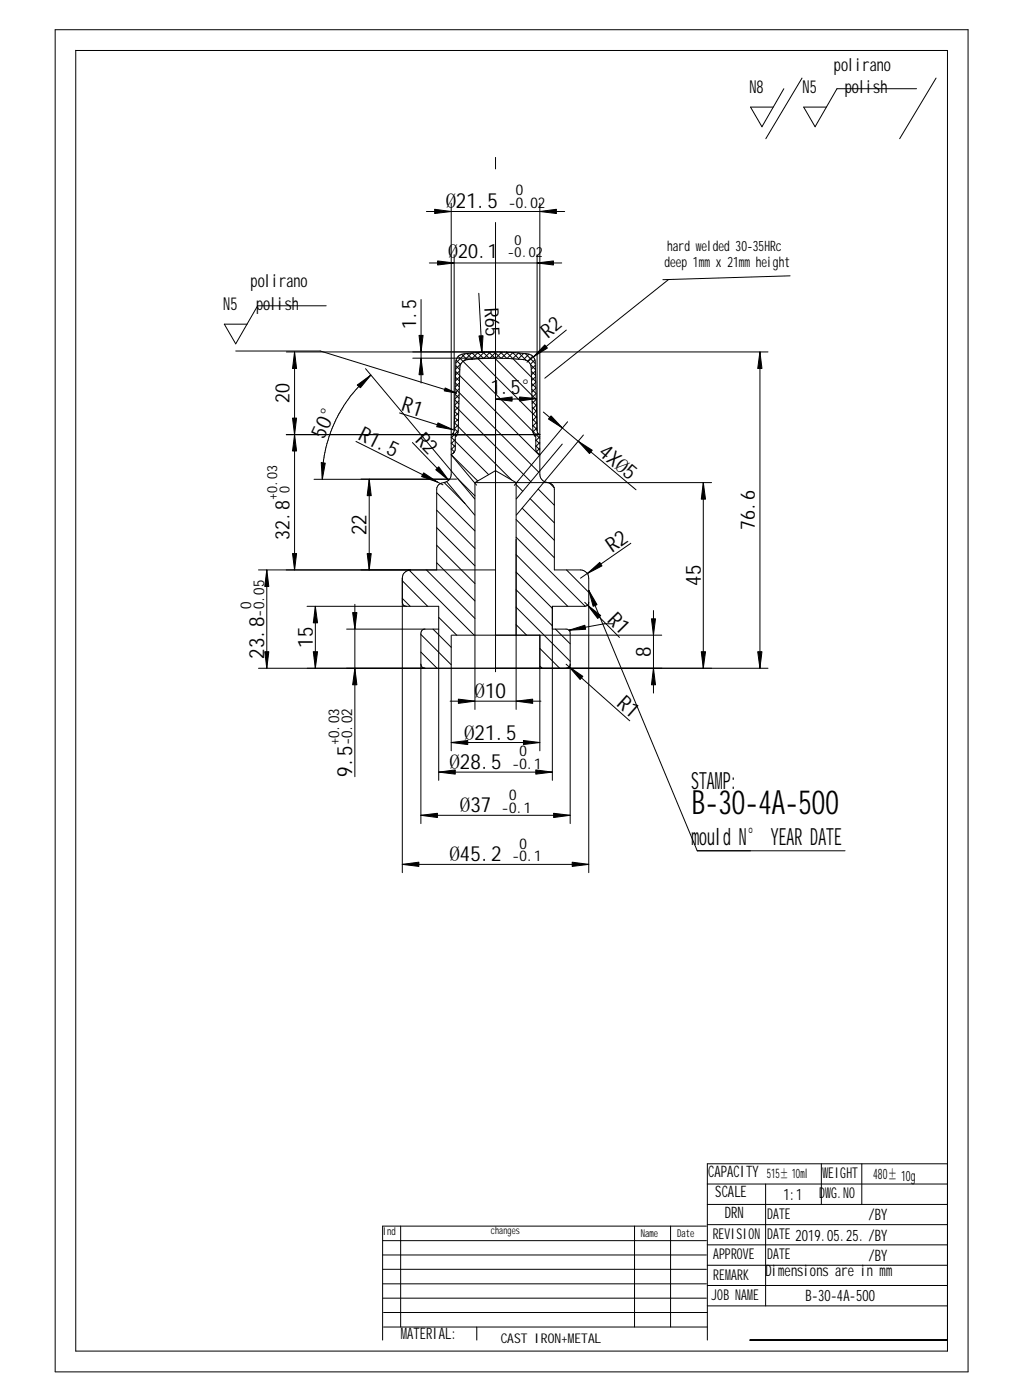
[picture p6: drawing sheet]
<svg xmlns="http://www.w3.org/2000/svg" width="235mm" height="322mm" viewBox="0 0 235 322" stroke-linecap="round" stroke-linejoin="round" font-family="sans-serif">
<g fill="none" stroke="#000" stroke-width=".23">
<path d="M12.7 6.8h210.2v309.2l-210.2-.1zM17.4 11.6v299.6h200.7v-299.6h-200.7M184.7 18l-8.4 13.9M215.5 18l-8.4 13.9M180.5 20.4l-5.1 8.8-2.6-4.5h5.2M211 20.4h-18.3l-5 8.8-2.7-4.5h5.3M98.2 48.7h31.8M103.9 46.8v62.4l-.4 1.2M104.6 58.7v40.5M123.7 58.7v40.5M124.3 46.8v62.4a2.2 2.2 0 0 0 2.3 2.1 1.48 1.48 0 0 1 1 1.4v18.6h6a1.95 1.95 0 0 1 2 1.9v67.8M75.1 70.4h-15.8l-5 8.8-2.7-4.5h5.3"/>
<path d="M96.9 69v19.2M98.8 60.6h30.5M110.2 67.5l.8 13.6M130.4 76l-9.1 7.4M153.9 64.4l-28.5 22.7M181.9 63.5l-29.3 .9M54.3 80.8h19.4l31.4 9.7M65.9 81.1h110.9M67.8 81.1v50.2M84.2 84.9l19.7 23.5M85.4 86.4l-.6 .5a31.1 31.1 0 0 0-7.3 9.5l-1 2.3a30.2 30.2 0 0 0-2 7.5l-.3 4.2M92 95.1l12.3 3.9"/>
<path d="M95 82.5h20.3M104.4 99.8l.6 .6M104.6 99.2l-.4 .7-.3 .2M104.6 98.7l.9 .9M104.6 97.4l13.2 13.1M104.6 94.7l1 1M104.7 93.4l17.5 17.5M104.7 92.1l1 .9M104.8 90.8l.9 .9M104.8 88.2l.9 .9M104.8 89.5l19.2 19.2M104.9 86.9l.9 .9"/>
<path d="M104.9 85.5l19.4 19.5M104.9 84.2l1 1M105 83l1 1M105.5 99.2a1.62 1.62 0 0 1-.7 1.4v3.1l-.4 .6-.5 .4 6.1 6.1M105.5 99.2l-1.6 1.6M105.5 82.1l18.8 18.9M105.5 97.8l-.9 1M105.6 96.5l-1 .9M105.6 93.7l-1 .9M105.6 95.1l-1 .9 .9 1M105.7 92.3l-1 1M105.7 90.9l-1 1"/>
<path d="M105.7 89.5l-.9 1M105.8 88.2l-1 .9M105.8 86.8l-.9 .9M105.8 85.4l-.9 1M106.1 83.8l-1.2 1.2M106.3 81.6l1.3 1.2M106.8 83.1l-.8 .8-.1 .8-.4 14.5M107.1 81.5l-2.2 2.1M107.5 81.4l1.3 1.3M107.6 82.8l-.8 .3M108.6 81.3l-1.8 1.8M108.7 81.3l-1.7 .2a1.96 1.96 0 0 0-2.1 1.8l-.3 15.9"/>
<path d="M108.7 81.3l14.9 14.9M110 81.2l1.3 1.3M110.1 81.2l-1.6 1.5M111.3 81.1l1.3 1.4M111.5 81.1l-1.6 1.5M112.5 81.1l10.9 10.9M112.9 81.1l-4.2 .2M112.9 82.5l-5.3 .3M112.9 81.1l-1.5 1.4M113.2 81.1h-.3M113.9 81.1l1.4 1.4M114.2 81.1l-1.4 1.4"/>
<path d="M114.9 81.1h1.7M115.2 81.1l1.5 1.4M115.3 82.5l2.9 .1a7 7 0 0 1 3.5 .7l.4 .6 .2 .8 .4 14.5 .2 .8 .5 .6v2.8l.1 .6M115.5 81.1l-1.4 1.4M116.6 81.1l2.9 .2M116.6 81.1l6.8 6.8M116.8 81.1l-1.4 1.4M118 81.2l1.5 1.5M118.1 81.2l-1.3 1.3M119.4 81.3l-1.4 1.3M119.5 81.3l1.7 1.7M119.5 81.3l1.7 .2a1.96 1.96 0 0 1 2 1.8l.5 15.9"/>
<path d="M120.6 81.4l-1.3 1.3M120.9 81.4l2.3 2.3M121.8 81.6l-1.3 1.2M122.2 84l1.1 1.1M122.3 85.5l1 1M122.4 88.3l1 1M122.4 89.6l1 1M122.5 92.4l1 1M122.6 93.8l.9 1M122.6 82l-1.1 1.2M122.6 96.5l1 1M122.6 97.9l1 1"/>
<path d="M123.1 82.9l-1 1M123.2 84.1l-.9 1M123.3 85.5l-1 .8M123.3 86.8l-.9 .9M123.4 88l-1 1M123.4 89.4l-.9 .9M123.4 90.7l-.9 .9M123.4 91.8l-9.3 .1M123.4 92l-.9 .9M123.5 93.3l-.9 .9M123.5 94.6l-.9 .9M123.6 95.9l-1 .9"/>
<path d="M123.6 97.2l-1 1M123.6 98.5l-.9 1M123.7 99.2l.3 .7 .3 .2h-58.4M123.8 99.7l-.7 .7M125.1 94.9l21.3 17.9M130.7 97.1l-12.3 14.7M175 81.1v72.8M72.3 110.4h31.2M82 101.7l20 10M83.1 110.3h22M85 110.3v21M95 101.9l8.3 8.7"/>
<path d="M100.5 113.5l8.8 8.8M100.5 117.5l8.8 8.8M102.2 111.1l4.9 4.9M103.5 110.4a2.81 2.81 0 0 1-1.9 .9 1.48 1.48 0 0 0-1.1 1.4v18.6M103.9 102l.9 .9M103.9 100.7l8.6 8.6M103.9 103.4l.7 .7M104.6 104.1l-.3 .4M104.8 101.2l-.9 1M104.8 102.6l-.9 .9M105.3 110.2l4 4M118.8 111.2v52.2"/>
<path d="M118.8 111.6l1.6 1.5M118.8 119.7l8.8 8.8M120.2 117l7.4 7.4M122 114.8l5.6 5.6M123.4 102.7l.9 .9M123.4 101.3l.9 1M123.5 104l.8 .7M123.9 112.6l3.7 3.8M124.3 100.6l-.9 .9M124.3 101.9l-.9 1M124.3 103.2l-.8 .8M124.3 104.6h-.1"/>
<path d="M126.6 111.3l1 1M134.3 100.2l-8.6 10.3M161.9 111.2v42.7M163.8 111.2h-54.5v52.2M59.5 131.3h54.6M61.4 131.3v22.6M70.7 139.6h30.3v40.1M72.6 139.6v14.3M81.7 139.2v39.7M92.6 138.7a.87 .87 0 0 0 1 .9M92.6 133.8l5.9 5.8M92.6 137.8l1.8 1.8"/>
<path d="M94.1 131.3l-.6 .3a1.7 1.7 0 0 0-.9 1.6v67.8M94.2 131.3l15 15M94.5 131.3h-.4M98.2 131.3l11.1 11.1M100.5 125.6l8.8 8.8M100.5 121.5l8.8 8.8M100.5 129.6l8.8 8.8M118.8 123.7l15.9 15.9M118.8 127.7l11.9 11.9M118.8 131.8l8.4 8.3M118.8 135.8l8.4 8.3M118.8 139.9l12.5 12.4"/>
<path d="M130.4 131.3l5.2 5.1M134.6 138.7l8 8.1M135.6 138.7a.87 .87 0 0 1-1 .9h-7.4v40.1M135.6 136l24.9 59.9h34.1M145.2 125.1l-11.6 8.1M59.5 153.9h117.3M79.8 144.9h21.2M96.9 153a.87 .87 0 0 0 .9 .9M96.9 146.1l7 7M96.9 150.2l3.7 3.7M97.8 144.9a.87 .87 0 0 0-.9 .9v43.9M99.7 144.9l4.2 4.2"/>
<path d="M101 142.2l4.2 4.1M103.9 153.9v19M114.1 146.3h38.3M118.8 143.9l2.4 2.4M124.3 146.3v26.6M124.3 149.3l4.6 4.6M124.3 153.4l.5 .5M127.2 144.9h3.1l.7 .2M127.9 144.9l3.4 3.4M130.3 153l14.7 13M131 145.1l.3 .7v43.9M131.3 153a.87 .87 0 0 1-1 .9"/>
<path d="M141.1 143.7h-2l-8.1 1.4M150.5 140.6v19M101 177.8h26.2M103.6 161.5h20.9M103.9 171h20.4M92.6 199.1h43M96.9 187.8h34.4M162.9 277.4h55.2M162.9 272.7h55.2M176.3 272.7v28.1M189.1 268v9.4M198.4 268v9.4"/>
<path d="M218.1 268h-55.2v40.6M88.1 285.7h74.5M88.1 289h74.5M88.1 292.3h74.5M88.1 295.7h74.5M88.1 299h74.5M92.2 282.4v23.2M146.1 282.4v23.2M154.4 282.4v23.2M162.6 282.4h-74.5v26.2M162.9 282.1h55.2M162.9 296.1h55.2"/>
<path d="M162.9 291.4h55.2M162.9 286.7h55.2M88.3 302.3h74.6M88.3 305.6h74.6M109.8 305.6v3M162.9 300.8h55.2M172.7 308.6h45.4h-45.4"/>
</g>
<g fill="#000" stroke="#000" stroke-width=".23">
<path d="M100.1 48.2l3.8 .5-3.8 .5z" fill-rule="evenodd"/>
<path d="M124.3 48.7l3.8-.5v1z" fill-rule="evenodd"/>
<path d="M96.5 77.2h.9l-.5 3.9z" fill-rule="evenodd"/>
<path d="M100.8 60.1l3.8 .5-3.8 .4z" fill-rule="evenodd"/>
<path d="M110.3 77.4l.9-.1-.2 3.8z" fill-rule="evenodd"/>
<path d="M125.4 79.4l.6 .8-3.2 2z" fill-rule="evenodd"/>
<path d="M123.7 60.6l3.7-.5v.9z" fill-rule="evenodd"/>
<path d="M67.4 96.3h.9l-.5 3.8z" fill-rule="evenodd"/>
<path d="M67.8 81.1l.5 3.8h-.9z" fill-rule="evenodd"/>
<path d="M82.3 88.7l3.1-2.3-2.4 2.9z" fill-rule="evenodd"/>
<path d="M96.9 82.5l.5 3.8h-.9z" fill-rule="evenodd"/>
<path d="M100.8 97.4l3.5 1.6-3.8-.7z" fill-rule="evenodd"/>
<path d="M102.5 89.4l2.6 1.1-2.8-.5z" fill-rule="evenodd"/>
<path d="M114.1 91.9l3.8-.5v1z" fill-rule="evenodd"/>
<path d="M119.6 91.4l3.8 .4-3.8 .6z" fill-rule="evenodd"/>
<path d="M126.9 95.8l2.6 2.8-3.2-2.1z" fill-rule="evenodd"/>
<path d="M175 81.1l.4 3.8h-.9z" fill-rule="evenodd"/>
<path d="M67.8 100.1l.5 3.8h-.9z" fill-rule="evenodd"/>
<path d="M74 106.5l.9 .2-.7 3.7z" fill-rule="evenodd"/>
<path d="M85 110.3l.5 3.9h-1z" fill-rule="evenodd"/>
<path d="M97.5 108.9l3.2 2.1-3.6-1.2z" fill-rule="evenodd"/>
<path d="M100.3 108.2l.7-.7 2.3 3.1z" fill-rule="evenodd"/>
<path d="M133.1 101.6l3.3 2.1-.7 .8z" fill-rule="evenodd"/>
<path d="M161.9 111.2l.5 3.8h-.9z" fill-rule="evenodd"/>
<path d="M61.4 131.3l.5 3.8h-.9z" fill-rule="evenodd"/>
<path d="M67.4 127.5h.9l-.5 3.8z" fill-rule="evenodd"/>
<path d="M84.5 127.5h1l-.5 3.8z" fill-rule="evenodd"/>
<path d="M135.6 136l1.9 3.3-.9 .3z" fill-rule="evenodd"/>
<path d="M135.2 132.1l2.9-2.6 .5 .8z" fill-rule="evenodd"/>
<path d="M61 150.1h.9l-.5 3.8z" fill-rule="evenodd"/>
<path d="M72.6 139.6l.5 3.9h-1z" fill-rule="evenodd"/>
<path d="M72.1 150.1h1l-.5 3.8z" fill-rule="evenodd"/>
<path d="M81.2 141.1h1l-.5 3.8z" fill-rule="evenodd"/>
<path d="M81.7 153.9l.5 3.8h-1z" fill-rule="evenodd"/>
<path d="M131.1 153.6l3.1 2.2-.6 .7z" fill-rule="evenodd"/>
<path d="M131 145.1l3.7-1.1 .1 .9z" fill-rule="evenodd"/>
<path d="M135.3 139.4l3 2.4-.7 .6z" fill-rule="evenodd"/>
<path d="M150 142.5h.9l-.4 3.8z" fill-rule="evenodd"/>
<path d="M150.5 153.9l.4 3.8h-.9z" fill-rule="evenodd"/>
<path d="M161.5 150.1h.9l-.5 3.8z" fill-rule="evenodd"/>
<path d="M174.5 150.1h.9l-.4 3.8z" fill-rule="evenodd"/>
<path d="M101 177.8l3.8-.5v1z" fill-rule="evenodd"/>
<path d="M105.5 161l3.8 .5-3.8 .5z" fill-rule="evenodd"/>
<path d="M103.9 171l3.8-.5v1z" fill-rule="evenodd"/>
<path d="M120.5 170.5l3.8 .5-3.8 .5z" fill-rule="evenodd"/>
<path d="M118.8 161.5l3.8-.5v1z" fill-rule="evenodd"/>
<path d="M123.4 177.3l3.8 .5-3.8 .5z" fill-rule="evenodd"/>
<path d="M92.6 199.1l3.8-.5v.9z" fill-rule="evenodd"/>
<path d="M96.9 187.8l3.8-.5v1z" fill-rule="evenodd"/>
<path d="M127.5 187.3l3.8 .5-3.8 .5z" fill-rule="evenodd"/>
<path d="M131.7 198.6l3.9 .5-3.9 .4z" fill-rule="evenodd"/>
</g>
<path d="M102.8 110.9l6.5 7.8M103.9 104.8l5.9 7M125.7 110.5l-6.9 8.2M103.9 146.3v7.6M114.1 146.3h-10.2" fill="none" stroke="#000" stroke-width=".23" stroke-dasharray="51.8 12.2" stroke-linecap="butt"/>
<path d="M109.3 111.2l4.8-2.8M118.8 111.2l-4.7-2.8" fill="none" stroke="#000" stroke-width=".23" stroke-dasharray="6.1 1 1" stroke-linecap="butt"/>
<path d="M114.1 101.9v-17.2" fill="none" stroke="#000" stroke-width=".23" stroke-dasharray="103.6 12.2 4.1 12.2 4.1 12.2" stroke-linecap="butt"/>
<path d="M103.9 108.4l5.4 6.6M129.5 102.2l-10.7 12.8M114.1 154.8v-118.6" fill="none" stroke="#000" stroke-width=".23" stroke-dasharray="103.6 12.2 4.1 12.2" stroke-linecap="butt"/>
<text font-size="7.7" x="159.3" y="187.6">B-30-4A-500</text>
<g font-size="5.5">
<text x="159.1" y="181.7">STAMP:</text>
<text x="159.2" y="194.7">mould N° YEAR DATE</text>
</g>
<g font-size="4.8">
<text x="102.6" y="47.9">Ø</text>
<text x="105" y="47.9">21.5</text>
<text x="92.2" y="94.5" transform="rotate(18 92.2 94.5)">R1</text>
<text x="74.5" y="101.2" transform="rotate(-65 74.5 101.2)">50°</text>
<text x="82.2" y="101.1" transform="rotate(27 82.2 101.1)">R1.5</text>
<text x="95.4" y="101.5" transform="rotate(46 95.4 101.5)">R2</text>
<text x="137.6" y="104.6" transform="rotate(40 137.6 104.6)">4XØ5</text>
<text x="84.4" y="123.2" transform="rotate(-90 84.4 123.2)">22</text>
<text x="141" y="127.4" transform="rotate(-35 141 127.4)">R2</text>
<text x="161.3" y="134.9" transform="rotate(-90 161.3 134.9)">45</text>
<text x="139.7" y="142.9" transform="rotate(45 139.7 142.9)">R1</text>
<text x="72" y="149.2" transform="rotate(-90 72 149.2)">15</text>
<text x="60.8" y="151.7" transform="rotate(-90 60.8 151.7)">23.8</text>
<text x="149.9" y="151.3" transform="rotate(-90 149.9 151.3)">8</text>
<text x="109.3" y="160.8">Ø10</text>
<text x="141.8" y="162.4" transform="rotate(42 141.8 162.4)">R1</text>
<text x="106.8" y="170.3">Ø21.5</text>
<text x="81.1" y="178.9" transform="rotate(-90 81.1 178.9)">9.5</text>
<text x="103.5" y="177.2">Ø28.5</text>
<text x="105.9" y="187.1">Ø37</text>
<text x="103.5" y="198.4">Ø45.2</text>
</g>
<g font-size="4.6">
<text x="103.2" y="59.3">Ø</text>
<text x="105.5" y="59.3">20.1</text>
<text x="111.5" y="70.9" transform="rotate(87 111.5 70.9)">R65</text>
<text x="95.8" y="75.8" transform="rotate(-90 95.8 75.8)">1.5</text>
<text x="126.1" y="78" transform="rotate(-39 126.1 78)">R2</text>
<text x="66.7" y="92.9" transform="rotate(-90 66.7 92.9)">20</text>
<text x="113" y="90.8" transform="rotate(-1 113 90.8)">1.5°</text>
<text x="66.7" y="124.3" transform="rotate(-90 66.7 124.3)">32.8</text>
<text x="173.8" y="122.1" transform="rotate(-90 173.8 122.1)">76.6</text>
</g>
<g font-size="4.1">
<text x="192" y="16.3">polirano</text>
<text x="172.6" y="21.5">N8</text>
<text x="184.8" y="21.5">N5</text>
<text x="194.5" y="21.5">polish</text>
<text x="51.4" y="71.5">N5</text>
<text x="57.7" y="66.1">polirano</text>
<text x="59" y="71.4">polish</text>
</g>
<g font-size="3.6">
<text x="163" y="271">CAPACITY</text>
<text x="164.7" y="275.7">SCALE</text>
<text x="166.9" y="280.4">DRN</text>
<text x="180.4" y="276.3">1:1</text>
<text x="200" y="281.1">/BY</text>
<text x="176.3" y="293.9">Dimensions are in mm</text>
<text x="200" y="290.4">/BY</text>
<text x="185.4" y="299.7">B-30-4A-500</text>
<text x="92.3" y="308.4">MATERIAL:</text>
</g>
<g font-size="3.4">
<text x="117.1" y="47.9">-0.02</text>
<text x="118.7" y="44.9">0</text>
<text x="57.8" y="140.3" transform="rotate(-90 57.8 140.3)">0</text>
<text x="60.8" y="142.1" transform="rotate(-90 60.8 142.1)">-0.05</text>
<text x="78.1" y="171.6" transform="rotate(-90 78.1 171.6)">+0.03</text>
<text x="81.1" y="171.6" transform="rotate(-90 81.1 171.6)">-0.02</text>
<text x="117.9" y="177.2">-0.1</text>
<text x="119.6" y="174.2">0</text>
<text x="117.2" y="184.2">0</text>
<text x="115.5" y="187.1">-0.1</text>
<text x="119.6" y="195.4">0</text>
<text x="117.9" y="198.4">-0.1</text>
<text x="188.6" y="276">DWG.NO</text>
<text x="189.4" y="271.3">WEIGHT</text>
<text x="176.6" y="280.7">DATE</text>
<text x="164.1" y="285.4">REVISION</text>
<text x="176.6" y="285.3">DATE 2019.05.25. /BY</text>
<text x="164.2" y="290">APPROVE</text>
<text x="176.6" y="290">DATE</text>
<text x="163.8" y="299.4">JOB NAME</text>
<text x="164.2" y="294.7">REMARK</text>
</g>
<g font-size="3.3">
<text x="153.6" y="57.9">hard welded 30-35HRc</text>
<text x="153" y="61.5">deep 1mmx 21mmheight</text>
<text x="201" y="271.6">480± 10g</text>
</g>
<g font-size="3.2">
<text x="116.9" y="59.3">-0.02</text>
<text x="118.5" y="56.5">0</text>
<text x="66.6" y="113.5" transform="rotate(-90 66.6 113.5)">0</text>
<text x="63.8" y="115.2" transform="rotate(-90 63.8 115.2)">+0.03</text>
</g>
<g font-size="3.1">
<text x="115.3" y="309.3">CAST IRON+MTAL</text>
<text x="132.3" y="309.3">E</text>
</g>
<text font-size="3" x="176.6" y="271.3">515± 10ml</text>
<g font-size="2.5">
<text x="88.2" y="284.6">Ind</text>
<text x="147.5" y="284.8">Name</text>
<text x="155.9" y="284.9">Date</text>
</g>
<text font-size="2.4" x="113" y="284.1">changes</text>
</svg>
